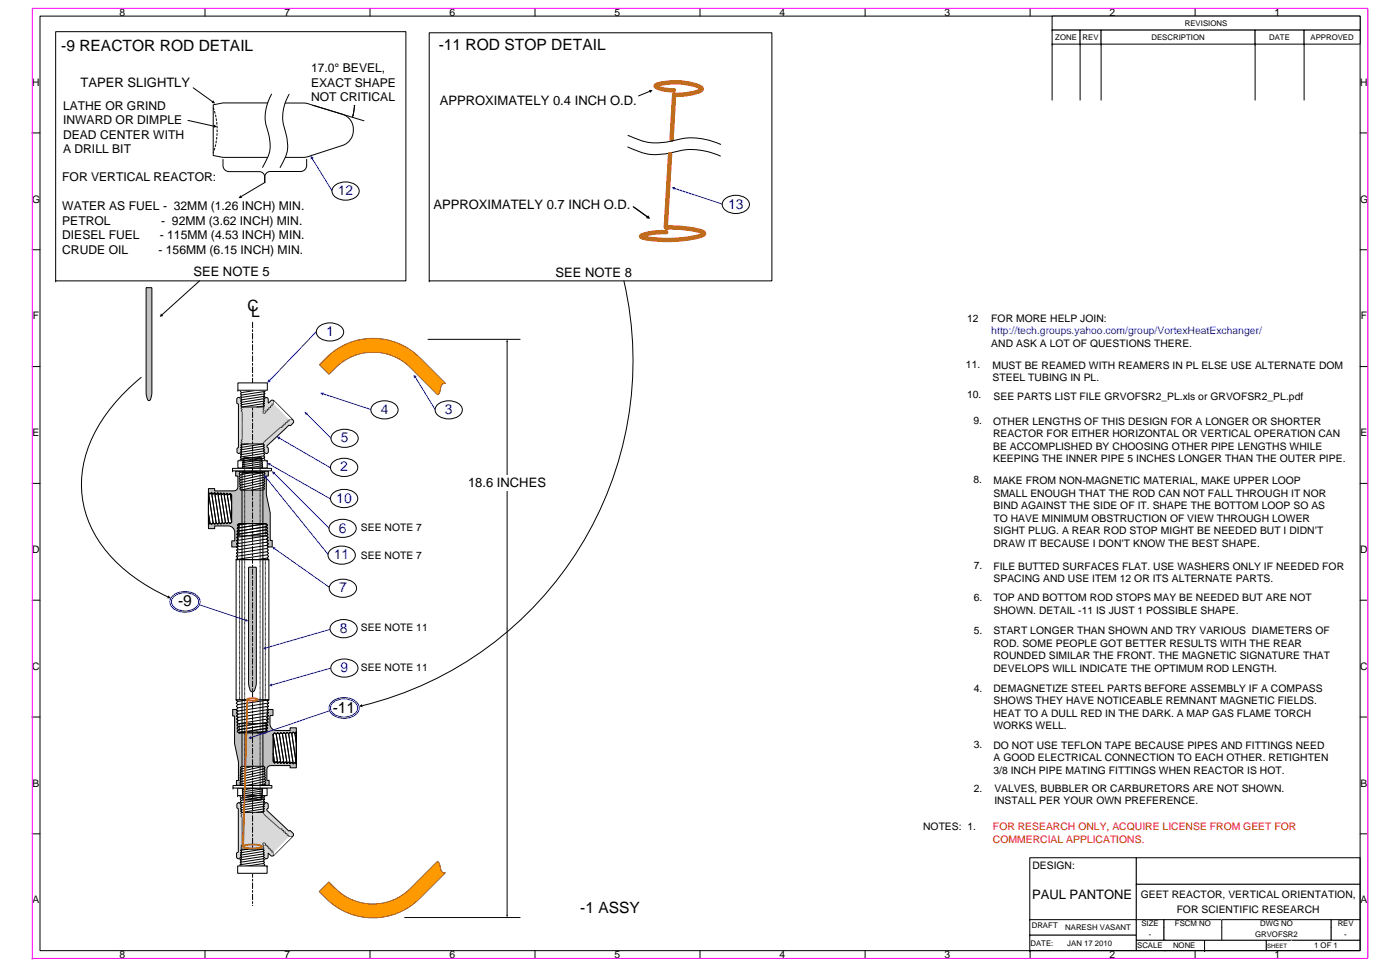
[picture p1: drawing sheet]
<svg xmlns="http://www.w3.org/2000/svg" width="267mm" height="184mm" viewBox="0 0 267 184" stroke-linecap="round" stroke-linejoin="round" font-family="sans-serif">
<path d="M45.3 152.9h5.6l.2 .3v.6l-.2 .3v.2l4 3.9h.4l.5 .5 .1 .3-3.8 3.9-.4 .1-.6-.5v.7l-.2 .3h-5.7l-.1-.3v-.7l.3-.3v-8.1l-.3-.3v-.6z" fill-rule="evenodd" fill="#d9d9d9"/>
<path d="M45.3 152.9h5.6l.2 .3v.6l-.2 .3v.2l4 3.9h.4l.5 .5 .1 .3-3.8 3.9-.4 .1-.6-.5v.7l-.2 .3h-5.7l-.1-.3v-.7l.3-.3v-8.1l-.3-.3v-.6zM45.5 152.9h5.1l-.5 .4 .3 .3-.3 .2 .2 .2-.2 .2 .2 .3-.2 .2 .1 .3 3.1 2.8h.4v.4l.3-.1v.4l.4-.1v.3h.3v.4l.3-.1v.4l.7-.1-3.6 3.6v-.6h-.3v-.4h-.3v-.3h-.3v-.3h-.3v-.3l-.3-.1-.1-.3h-.3l-.1 .2 .2 .2-.2 .3 .2 .2-.2 .2 .2 .2-.2 .3 .2 .2-.2 .2 .3 .2-.3 .3 .5 .4h-5.1l.5-.4-.2-.3 .2-.2-.2-.2 .3-.2-.3-.3 .3-.2-.2-.2 .2-.2-.2-.3 .2-.2v-5.2l-.2-.2 .2-.3-.2-.2 .2-.2-.3-.2 .3-.3-.3-.2 .2-.2-.2-.2 .2-.3z" fill="none" stroke="#000" stroke-width=".19"/>
<g fill="#fff">
<path d="M45.6 152.9h5l-.5 .4h-4.1z" fill-rule="evenodd"/>
<path d="M45.6 163.5l.5-.4h4l.5 .4z" fill-rule="evenodd"/>
<path d="M55 159.4h.6l-3.5 3.5 .1-.6z" fill-rule="evenodd"/>
<path d="M45.7 151.3h4.7v.4l-.2 .3 .2 .2-.2 .2 .2 .3-.2 .2 .2 .2-.3 .2 .3 .3-.3 .2 .2 .2-.2 .2 .2 .3-.2 .2h-4l-.3-.2 .3-.3-.3-.2 .3-.2-.3-.2 .2-.3-.2-.2 .2-.2-.2-.2 .2-.3-.2-.2 .2-.2-.3-.3 .3-.4z" fill-rule="evenodd"/>
</g>
<path d="M45.7 151.3h4.7v.4l-.2 .3 .2 .2-.2 .2 .2 .3-.2 .2 .2 .2-.3 .2 .3 .3-.3 .2 .2 .2-.2 .2 .2 .3-.2 .2h-4l-.3-.2 .3-.3-.3-.2 .3-.2-.3-.2 .2-.3-.2-.2 .2-.2-.2-.2 .2-.3-.2-.2 .2-.2-.3-.3 .3-.4zM47.3 151.3l-1.3 .2M50.3 154.5l-1.4 .2M50.3 154l-4.2 .7M50.4 153.6l-4.3 .6M50.4 153.1l-4.3 .7M50.4 152.7l-4.4 .6M50.4 151.7l-4.4 .7M50.4 152.2l-4.4 .7M50.4 151.3l-4.4 .7" fill="none" stroke="#000" stroke-width=".19"/>
<path d="M45.3 150.1h5.6v1.4h-5.6z" fill="#fff"/>
<path d="M45.3 150.1h5.6v1.4h-5.6zM45.3 151.5h.1" fill="none" stroke="#000" stroke-width=".19"/>
<path d="M60.8 169.8l1.9-1.8a10.6 10.6 0 0 0 10.1 4 10 10 0 0 0 5.4-2.8l5.1-5.1a2.6 2.6 0 0 1 .7 1.6 .62 .62 0 0 0 .8 .5l-4.9 4.9a12.6 12.6 0 0 1-17.8 0z" fill-rule="evenodd" fill="#f90"/>
<path d="M60.8 169.8l1.9-1.8a10.6 10.6 0 0 0 10.1 4 10 10 0 0 0 5.4-2.8l5.1-5.1a2.6 2.6 0 0 1 .7 1.6 .62 .62 0 0 0 .8 .5l-4.9 4.9a12.6 12.6 0 0 1-17.8 0z" fill="none" stroke="#930" stroke-width=".19"/>
<path d="M45.3 75.7h5.6l.2 .4v.6l.7-.5 .3 .1 3.8 3.7v.4l-.5 .6h-.4l-4.1 3.9v.2l.2 .3v.6l-.1 .3-5.5 .1-.3-.2-.1-.8 .3-.2v-8.2l-.3-.3v-.6z" fill-rule="evenodd" fill="#d9d9d9"/>
<path d="M45.3 75.7h5.6l.2 .4v.6l.7-.5 .3 .1 3.8 3.7v.4l-.5 .6h-.4l-4.1 3.9v.2l.2 .3v.6l-.1 .3-5.5 .1-.3-.2-.1-.8 .3-.2v-8.2l-.3-.3v-.6zM45.6 75.7h5.1l-.5 .4 .2 .3-.2 .2 .2 .2-.3 .3 .3 .2-.3 .2 .2 .2-.2 .3 .2 .2-.2 .2 .1 .3 .4-.1v-.3h.3v-.3l.3-.1v-.3h.3v-.3h.3v-.3l.4-.1-.1-.6 3.6 3.6h-.6v.3h-.4v.3h-.3v.3h-.3v.3h-.4v.3h-.3l-3.1 2.8-.2 .4 .3 .2-.3 .2 .3 .2-.2 .2 .2 .3-.2 .2 .5 .5h-5.2l.6-.5-.3-.2 .3-.3-.3-.2 .3-.2-.2-.2 .2-.3-.2-.2 .2-.2-.2-.3 .2-.1v-5.3l-.2-.2 .2-.2-.2-.3 .2-.2-.2-.2 .2-.2-.3-.2 .3-.3-.3-.2 .3-.2z" fill="none" stroke="#000" stroke-width=".19"/>
<g fill="#fff">
<path d="M45.6 86.4l.5-.5h4l.5 .5z" fill-rule="evenodd"/>
<path d="M45.6 75.7h5l-.5 .4-4 .1z" fill-rule="evenodd"/>
<path d="M52.1 76.3l3.5 3.6h-.6l-2.8-2.9z" fill-rule="evenodd"/>
<path d="M45.9 84.8l.2-.3h4l.3 .3-.3 .2 .3 .2-.3 .2 .3 .3-.2 .2 .2 .2-.2 .3 .2 .2-.2 .2 .2 .2-.2 .3 .3 .2-.3 .5 .3-.1h-4.8l.1-.4 .2-.2-.2-.3 .2-.2-.2-.2 .2-.2-.2-.3 .3-.2-.3-.2 .3-.3-.2-.2 .2-.2z" fill-rule="evenodd"/>
</g>
<path d="M45.9 84.8l.2-.3h4l.3 .3-.3 .2 .3 .2-.3 .2 .3 .3-.2 .2 .2 .2-.2 .3 .2 .2-.2 .2 .2 .2-.2 .3 .3 .2-.3 .5 .3-.1h-4.8l.1-.4 .2-.2-.2-.3 .2-.2-.2-.2 .2-.2-.2-.3 .3-.2-.3-.2 .3-.3-.2-.2 .2-.2zM47.3 84.5l-1.4 .3M50.1 84.5l-4.2 .7M50.1 85l-4.3 .7M50.1 85.4l-4.3 .7M50.2 85.9l-4.4 .7M50.2 86.4l-4.4 .6M50.2 86.8l-4.4 .7M50.2 87.3l-4.5 .6M50.2 87.7l-1.3 .2" fill="none" stroke="#000" stroke-width=".19"/>
<path d="M45.3 87.7h5.6v1.4h-5.6z" fill="#fff"/>
<path d="M45.3 87.7h5.6v1.4h-5.6zM50.9 87.7h.1" fill="none" stroke="#000" stroke-width=".19"/>
<path d="M62.2 68.1a12.6 12.6 0 0 1 17.8 0l4.9 4.9h-.4l-.3 .2-.3 .9a1.06 1.06 0 0 1-.5 1.1l-5.2-5.2a10.1 10.1 0 0 0-14.3 0l-1.2 1.3-1.8-1.9z" fill-rule="evenodd" fill="#f90"/>
<path d="M62.2 68.1a12.6 12.6 0 0 1 17.8 0l4.9 4.9h-.4l-.3 .2-.3 .9a1.06 1.06 0 0 1-.5 1.1l-5.2-5.2a10.1 10.1 0 0 0-14.3 0l-1.2 1.3-1.8-1.9z" fill="none" stroke="#930" stroke-width=".19"/>
<path d="M58.4 78.8l4.7 4.7" fill="none" stroke="#00f" stroke-width=".19"/>
<path d="M58 78.4l.7 .3-.4 .4z" fill="#00f"/>
<path d="M196.2 163.3h20.3v11.8h-20.3z" fill="#fff"/>
<path d="M196.2 163.3h20.3v11.8h-20.3zM196.2 175.1h.1" fill="none" stroke="#000" stroke-width=".19"/>
<path d="M196.2 175.1h20.3v3h-20.3z" fill="#fff"/>
<path d="M196.2 175.1h20.3v3h-20.3zM196.2 178.1h.1" fill="none" stroke="#000" stroke-width=".19"/>
<path d="M196.2 178.1h20.3v2.9h-20.3z" fill="#fff"/>
<path d="M196.2 178.1h20.3v2.9h-20.3zM196.2 181h.1" fill="none" stroke="#000" stroke-width=".19"/>
<path d="M216.5 163.3h42.6v5.1h-42.6z" fill="#fff"/>
<path d="M216.5 163.3h42.6v5.1h-42.6zM216.5 168.4h.1" fill="none" stroke="#000" stroke-width=".19"/>
<path d="M216.5 168.4h42.6v6.7h-42.6z" fill="#fff"/>
<path d="M216.5 168.4h42.6v6.7h-42.6zM216.5 175.1h.1" fill="none" stroke="#000" stroke-width=".19"/>
<path d="M216.5 175.1h5.2v1.6h-5.2z" fill="#fff"/>
<path d="M216.5 176.7v-1.6h5.2v1.6" fill="none" stroke="#000" stroke-width=".19"/>
<path d="M221.7 175.1h11v1.6h-11z" fill="#fff"/>
<path d="M221.7 176.7v-1.6h11v1.6" fill="none" stroke="#000" stroke-width=".19"/>
<path d="M232.7 175.1h20.9v1.6h-20.9z" fill="#fff"/>
<path d="M232.7 176.7v-1.6h20.9v1.6" fill="none" stroke="#000" stroke-width=".19"/>
<path d="M253.6 175.1h5.5v1.6h-5.5z" fill="#fff"/>
<path d="M253.6 176.7v-1.6h5.5v1.6" fill="none" stroke="#000" stroke-width=".19"/>
<path d="M216.5 176.7h5.2v2.4h-5.2z" fill="#fff"/>
<path d="M216.5 176.7v2.4h5.2v-2.4" fill="none" stroke="#000" stroke-width=".19"/>
<path d="M221.7 176.7h11v2.4h-11z" fill="#fff"/>
<path d="M221.7 176.7v2.4h11v-2.4" fill="none" stroke="#000" stroke-width=".19"/>
<path d="M232.7 176.7h20.9v2.4h-20.9z" fill="#fff"/>
<path d="M232.7 176.7v2.4h20.9v-2.4" fill="none" stroke="#000" stroke-width=".19"/>
<path d="M253.6 176.7h5.5v2.4h-5.5z" fill="#fff"/>
<path d="M253.6 176.7v2.4h5.5v-2.4" fill="none" stroke="#000" stroke-width=".19"/>
<path d="M216.5 179.1h5.6v1.9h-5.6z" fill="#fff"/>
<path d="M222.1 179.1h-5.6v1.9h5.6" fill="none" stroke="#000" stroke-width=".19"/>
<path d="M221.7 179.1h7.8v1.9h-7.8z" fill="#fff"/>
<path d="M221.7 179.1h7.8v1.9h-7.8" fill="none" stroke="#000" stroke-width=".19"/>
<path d="M229.5 179.1h11.7v1.9h-11.7z" fill="#fff"/>
<path d="M229.5 179.1h11.7v1.9h-11.7zM229.5 181h.1" fill="none" stroke="#000" stroke-width=".19"/>
<path d="M241.2 179.1h4.9v1.9h-4.9z" fill="#fff"/>
<path d="M246.1 179.1h-4.9v1.9h4.9" fill="none" stroke="#000" stroke-width=".19"/>
<path d="M246.1 179.1h13v1.9h-13z" fill="#fff"/>
<path d="M10.6 6h66.7v47.5h-66.7zM51.7 17.9a8.4 8.4 0 0 0-.5 7.6 6.7 6.7 0 0 1-.9 5.8l-.3 .6M55.1 17.9a8.5 8.5 0 0 0-.6 7.6 6.6 6.6 0 0 1-.8 5.8l-.3 .6M10.6 53.5h.1M38 53.5l-7.2 6.5M246.1 179.1h13v1.9h-13" fill="none" stroke="#000" stroke-width=".19"/>
<path d="M30.7 59.7l.4 .5-.7 .1z" fill="#000"/>
<path d="M59.5 20l9.8 3zM59.6 19.7h10.2z" fill-rule="evenodd" fill="#fff"/>
<path d="M59.6 19.7h10.2zM67.5 19.7l-.2 2.2M59.5 20l9.8 3zM67.5 20.1l-.4 2.3" fill="none" stroke="#000" stroke-width=".19"/>
<path d="M67.5 19.7l.2 .5h-.3zM67.1 21.8l.3 .1-.3 .5z" fill="#000"/>
<path d="M59.2 11.7h16.2v8.3h-16.2z" fill="#fff"/>
<path d="M36.8 16.7l3.8 2.7M51 19.6h-8.5l-1.9 .4v9.6l1.9 .4h8.4M54.3 19.6l4.1 .1 6.8 2.1a3.2 3.2 0 0 1 2.1 2.9 3.2 3.2 0 0 1-2 3l-6.9 2.2-4 .1M35.8 22.9l5 1.1" fill="none" stroke="#000" stroke-width=".19"/>
<path d="M40.6 20.5a12.7 12.7 0 0 1 0 8.6" fill="none" stroke="#000" stroke-width=".19" stroke-dasharray=".5 .2" stroke-linecap="butt"/>
<path d="M40.7 19.1l.3 .6-.7-.1zM40.8 23.7l.5 .5-.6 .1z" fill="#000"/>
<path d="M27.9 54.8h1v.1v19.8l-.3 1.4a.31 .31 0 0 1-.3 .2 .31 .31 0 0 1-.2-.3l-.3-1.3z" fill-rule="evenodd" fill="#c0c0c0"/>
<path d="M27.9 54.8h1v.1v19.8l-.3 1.4a.31 .31 0 0 1-.3 .2 .31 .31 0 0 1-.2-.3l-.3-1.3zM26.9 71.9a30.7 30.7 0 0 0-10.6 15 19.8 19.8 0 0 0 5.7 20 34.2 34.2 0 0 0 10.1 6.8" fill="none" stroke="#000" stroke-width=".19"/>
<path d="M32.1 113.4l.5 .5h-.7z" fill="#000"/>
<path d="M47.4 108h1.4v.2v22.3a1.13 1.13 0 0 1-.7 1.2h-.2a1.65 1.65 0 0 1-.5-1.4z" fill-rule="evenodd" fill="#c0c0c0"/>
<path d="M47.4 108h1.4v.2v22.3a1.13 1.13 0 0 1-.7 1.2h-.2a1.65 1.65 0 0 1-.5-1.4zM46.1 149.5h4l-.2 .1 .2 .2-.2 .2 .2 .2-.3 .2 .2 .2-.2 .2 .2 .2-.2 .2 .2 .2-.2 .2 .2 .2-.2 .2 .2 .1-.2 .2h-3.4l-.2-.2 .2-.2-.2-.1 .2-.2-.2-.2 .2-.2-.2-.2 .1-.2-.2-.2 .2-.2-.2-.2 .2-.2-.2-.2 .2-.2zM47.5 149.5l-1.2 .1M50 152.1l-1.2 .2M50 151.8l-3.6 .5M50 151.4l-3.6 .5M50 150.6l-3.6 .6M50 151l-3.6 .6M50 150.2l-3.7 .6M50.1 149.9l-3.8 .5M50.1 149.5l-3.8 .5" fill="none" stroke="#000" stroke-width=".19"/>
<path d="M45.6 91.8h4.9v47.5h-4.9z" fill="none" stroke="#000" stroke-width=".19" stroke-dasharray=".2 .1" stroke-linecap="butt"/>
<path d="M39.7 93h1.2v.5h3.7a.75 .75 0 0 0 .7-.8v-2h-.4v-1h6.2v1h-.4v3.5l.8 3.5v5.2h.4v1.3h-7.7v-1.2h.5v-1.6a1.23 1.23 0 0 0-1.2-1.2h-2.6v.5h-1.2v-.8l.3-.3 .3 .3 .3-.3 .3 .2 .3-.3 .3 .3 .3-.3 .3 .3 .3-.3 .3 .3 .2-.3 .3 .2 .3-.3 .3 .3 .3-.3v-1.5v-3.6l-.2-.3-.4 .2-.2-.3-.4 .3-.2-.3-.3 .3-.3-.3-.3 .3-.3-.3-.3 .2-.3-.3-.3 .3-.3-.3-.3 .3-.3-.3v6.1zM45.2 100l.3 .3-.3 .3 .3 .3-.3 .3 .2 .3-.3 .2 .3 .4-.3 .2 .3 .4-.3 .2 .3 .4-.3 .2 .2 .3-.3 .3h6.1l-.3-.2 .3-.4-.3-.2 .3-.3-.3-.3 .3-.3-.3-.3 .2-.3-.3-.3 .3-.3-.3-.3 .3-.3-.3-.3 .3-.3-.3-.3h-5.2z" fill-rule="evenodd" fill="#c0c0c0"/>
<g fill="none" stroke="#000" stroke-width=".19">
<path d="M39.7 93.8l.9 5.8-.3 .3-.3-.3-.3-1.8zM39.7 93.8l.3 .3 .3-.3 .9 5.7-.3 .3-.3-.2zM39.7 93h1.2v.5h3.7a.75 .75 0 0 0 .7-.8v-2h-.4v-1h6.2v1h-.4v3.5l.8 3.5v5.2h.4v1.3h-7.7v-1.2h.5v-1.6a1.23 1.23 0 0 0-1.2-1.2h-2.6v.5h-1.2v-.8l.3-.3 .3 .3 .3-.3 .3 .2 .3-.3 .3 .3 .3-.3 .3 .3 .3-.3 .3 .3 .2-.3 .3 .2 .3-.3 .3 .3 .3-.3v-1.5v-3.6l-.2-.3-.4 .2-.2-.3-.4 .3-.2-.3-.3 .3-.3-.3-.3 .3-.3-.3-.3 .2-.3-.3-.3 .3-.3-.3-.3 .3-.3-.3v6.1zM39.7 97.8l.3 1.8-.3 .3zM40.3 93.8l.3 .3 .3-.3 .9 5.7-.3 .3-.3-.3zM40.9 93.8l.3 .3 .3-.2 .9 5.6-.3 .3-.3-.3zM41.5 93.9l.3 .3 .3-.3 .8 5.6-.2 .3-.3-.3zM42.1 93.9l.3 .3 .3-.3 .8 5.5-.2 .3-.4-.2zM42.7 93.9l.2 .3 .3-.3 .9 5.5-.2 .3-.4-.3zM43.9 94l.2 .3v1.5zM44.1 95.8v3.6l-.9-5.5 .3 .3 .4-.2 .2 1.8M45.2 100l1.9-.3h3.6l-5.5 .9 .3-.3z"/>
<path d="M45.2 100l.3-.3h5.2l.3 .3-.3 .3 .3 .3-.3 .3 .3 .3-.3 .3 .3 .3-.2 .3 .3 .3-.3 .3 .3 .3-.3 .3 .3 .2-.3 .4 .3 .2h-6.1l.3-.3-.2-.3 .3-.2-.3-.4 .3-.2-.3-.4 .3-.2-.3-.4 .3-.2-.2-.3 .3-.3-.3-.3 .3-.3zM45.5 99.7h1.5l-1.8 .3zM45 104.1l5.8-.8 .3 .2-.3 .3-1.7 .3zM45.1 103.5l5.7-.8 .3 .2-.3 .4-5.8 .8 .3-.2zM45.1 103l5.7-.9 .3 .2-.3 .4-5.7 .8 .3-.2zM45.1 102.4l5.6-.9 .3 .2-.2 .4-5.7 .9 .3-.3zM45.1 101.8l5.6-.9 .3 .3-.3 .3-5.6 .9 .3-.3zM45.2 101.2l5.5-.9 .3 .3-.3 .3-5.6 .9 .3-.3zM45.2 100.6l5.5-.9 .3 .3-.3 .3-5.5 .9 .3-.3zM49.1 104.1l1.7-.3 .3 .3z"/>
</g>
<path d="M45.5 89.7h5l-.2 .2 .2 .3-.2 .2 .2 .3-.3 .2 .3 .3-.3 .2 .2 .3-.2 .2 .2 .2-.2 .3 .2 .2-.2 .3 .2 .2-.3 .2h-4.2l-.2-.2 .2-.2-.3-.3 .3-.2-.3-.3 .2-.2-.2-.2 .2-.3-.2-.2 .2-.3-.2-.2 .2-.3-.2-.2 .2-.2z" fill-rule="evenodd" fill="#fff"/>
<g fill="none" stroke="#000" stroke-width=".19">
<path d="M45.5 89.7h5l-.2 .2 .2 .3-.2 .2 .2 .3-.3 .2 .3 .3-.3 .2 .2 .3-.2 .2 .2 .2-.2 .3 .2 .2-.2 .3 .2 .2-.3 .2h-4.2l-.2-.2 .2-.2-.3-.3 .3-.2-.3-.3 .2-.2-.2-.2 .2-.3-.2-.2 .2-.3-.2-.2 .2-.3-.2-.2 .2-.2zM46.2 87.4l.2-.2h3.4l.2 .2-.2 .2 .2 .2-.2 .1 .2 .2-.2 .2 .2 .2-.2 .2 .3 .2-.2 .2 .2 .2-.2 .2 .2 .2-.2 .2 .2 .1h-4l.2-.1-.2-.2 .2-.2-.2-.2 .2-.2-.1-.2 .2-.2-.2-.2 .2-.2-.2-.2 .2-.2-.2-.2 .2-.1zM46.8 89.7l-1 .3M47.4 87.2l-1.2 .2M49 89.7l-3.2 .7M49.8 87.2l-3.6 .5M49.8 87.6l-3.6 .5M49.8 87.9l-3.6 .6M49.8 88.3l-3.6 .6M49.9 88.7l-3.7 .6M49.9 89.5l-3.8 .6M49.9 89.9l-1.3 .2"/>
<path d="M49.9 89.1l-3.8 .6M50.2 92.9l-2.3 .4M50.2 92.4l-4.3 .9M50.2 91.9l-4.3 1M50.2 91.4l-4.3 1M50.2 90.9l-4.4 1M50.3 90.4l-4.5 1M50.3 89.9l-4.5 1"/>
</g>
<path d="M44.3 135.1h7.7v1.2h-.6v1.6a1.23 1.23 0 0 0 1.3 1.2h2.6v-.5h1.2v.8l-.3 .3-.3-.3-.3 .3-.3-.3-.3 .3-.3-.3-.3 .4-.3-.3-.3 .3-.3-.3-.3 .3-.3-.3-.3 .3-.3-.2-.3 .2v5.2l.3 .3 .3-.3 .3 .3 .3-.2 .3 .3 .3-.3 .3 .3 .3-.3 .3 .3 .3-.3 .3 .3 .3-.2 .3 .3 .3-.3 .3 .3v-6.1v6.8h-1.2v-.4h-3.8a.75 .75 0 0 0-.7 .8v2h.5v.9h-6.3v-.9h.4v-3.5l-.7-3.5v-5.2h-.4zM45 135.1l.3 .3-.3 .3 .4 .3-.3 .3 .3 .3-.3 .3 .3 .3-.3 .3 .3 .3-.3 .3 .3 .3-.2 .3 .3 .3-.3 .3 .3 .3h5.2l.2-.3-.2-.3 .3-.3-.3-.3 .3-.3-.3-.3 .3-.3-.2-.3 .3-.3-.3-.3 .3-.3-.3-.3 .3-.3-.3-.3 .3-.3z" fill-rule="evenodd" fill="#c0c0c0"/>
<g fill="none" stroke="#000" stroke-width=".19">
<path d="M44.3 135.1h7.7v1.2h-.6v1.6a1.23 1.23 0 0 0 1.3 1.2h2.6v-.5h1.2v.8l-.3 .3-.3-.3-.3 .3-.3-.3-.3 .3-.3-.3-.3 .4-.3-.3-.3 .3-.3-.3-.3 .3-.3-.3-.3 .3-.3-.2-.3 .2v5.2l.3 .3 .3-.3 .3 .3 .3-.2 .3 .3 .3-.3 .3 .3 .3-.3 .3 .3 .3-.3 .3 .3 .3-.2 .3 .3 .3-.3 .3 .3v-6.1v6.8h-1.2v-.4h-3.8a.75 .75 0 0 0-.7 .8v2h.5v.9h-6.3v-.9h.4v-3.5l-.7-3.5v-5.2h-.4zM45 135.1h2.1l-1.8 .3zM45 135.1h6.1l-.3 .3 .3 .3-.3 .3 .3 .3-.3 .3 .3 .3-.3 .3 .2 .3-.3 .3 .3 .3-.3 .3 .3 .3-.3 .3 .2 .3-.2 .3h-5.2l-.3-.3 .3-.3-.3-.3 .2-.3-.3-.3 .3-.3-.3-.3 .3-.3-.3-.3 .3-.3-.3-.3 .3-.3-.4-.3 .3-.3zM45.3 135.4l1.8-.3h4l-5.7 .9-.4-.3zM45.4 136l5.7-.9-.3 .3 .3 .3-5.7 .9-.3-.3zM45.4 136.6l5.7-.9-.3 .3 .3 .3-5.7 .9-.3-.3zM45.4 137.2l5.7-.9-.3 .3 .3 .3-5.7 .9-.3-.3zM45.4 137.8l5.7-.9-.3 .3 .2 .3-5.6 .9-.3-.3zM45.4 138.4l5.6-.9-.3 .3 .3 .3-5.5 .9-.3-.3zM45.5 139l5.5-.9-.3 .3 .3 .3-5.5 .9-.3-.3zM45.5 139.6l5.5-.9-.3 .3 .2 .3-1.8 .3zM50.9 139.3l-1.8 .3h1.6l.2-.3"/>
<path d="M52 139.8l.9 5.5-.3-.3-.3 .3-.3-1.8zM52.3 139.6l.3 .2 .9 5.6-.3-.3-.3 .2-.9-5.5zM52.9 139.5l.3 .3 .9 5.6-.3-.3-.3 .3-.9-5.6zM53.5 139.5l.3 .3 .9 5.6-.3-.3-.3 .3-.9-5.6zM54.1 139.5l.3 .3 .9 5.6-.3-.3-.3 .3-.9-5.6zM54.7 139.4l.3 .3 .9 5.8-.3-.3-.3 .2-.9-5.6zM55.3 139.4l.3 .3 .9 5.8-.3-.3-.3 .3-.9-5.8zM55.9 139.4l.3 .3 .3 1.8v4l-.9-5.8zM56.5 139.4v2.1l-.3-1.8zM52 143.5l.3 1.8-.3-.3z"/>
</g>
<path d="M45.8 146.2l.2-.3h4.2l.3 .3-.2 .2 .2 .2-.2 .3 .2 .2-.2 .3 .3 .2-.3 .3 .3 .2-.2 .3 .2 .2-.2 .2 .2 .3-.2 .2 .2 .2-5 .1 .3-.3-.2-.2 .2-.3-.2-.2 .2-.2-.2-.3 .2-.2-.2-.3 .3-.2-.3-.3 .3-.2-.2-.3 .2-.2z" fill-rule="evenodd" fill="#fff"/>
<path d="M45 106.6h6.2v26.7h-6.2zM45.8 146.2l.2-.3h4.2l.3 .3-.2 .2 .2 .2-.2 .3 .2 .2-.2 .3 .3 .2-.3 .3 .3 .2-.2 .3 .2 .2-.2 .2 .2 .3-.2 .2 .2 .2-5 .1 .3-.3-.2-.2 .2-.3-.2-.2 .2-.2-.2-.3 .2-.2-.2-.3 .3-.2-.3-.3 .3-.2-.2-.3 .2-.2zM48.3 145.9l-2.3 .5M50.2 145.9l-4.2 1M50.3 146.4l-4.3 1M50.3 146.9l-4.4 1M50.3 147.4l-4.4 1M50.3 147.9l-4.4 .9M50.4 148.4l-4.5 .9M50.4 148.8l-3.2 .7M50.4 149.3l-1 .2" fill="none" stroke="#000" stroke-width=".19"/>
<path d="M45.2 102.3l.3-.2 5.2-.1 .3 .3-.2 .4 .3 .2-.3 .4 .3 .2-.3 .4 .3 .2-.3 .4 .3 .3-.3 .3 .4 .2-.3 .4 .3 .2-.3 .4 .3 .3h-6.2l.3-.3-.3-.3 .3-.3-.3-.4 .3-.2-.2-.3 .3-.3-.3-.4 .3-.2-.3-.4 .3-.2-.3-.4 .3-.2z" fill-rule="evenodd" fill="#fff"/>
<path d="M45.2 102.3l.3-.2 5.2-.1 .3 .3-.2 .4 .3 .2-.3 .4 .3 .2-.3 .4 .3 .2-.3 .4 .3 .3-.3 .3 .4 .2-.3 .4 .3 .2-.3 .4 .3 .3h-6.2l.3-.3-.3-.3 .3-.3-.3-.4 .3-.2-.2-.3 .3-.3-.3-.4 .3-.2-.3-.4 .3-.2-.3-.4 .3-.2zM47 102l-1.8 .3M50.7 102l-5.6 .9M50.8 102.7l-5.7 .8M50.8 103.3l-5.7 .8M50.8 103.9l-5.7 .9M50.8 104.5l-5.8 .8M50.8 105.1l-5.8 .9M50.9 105.7l-5.9 .9M50.9 106.3l-1.8 .3" fill="none" stroke="#000" stroke-width=".19"/>
<path d="M45 133.3h6.2l-.3 .3 .3 .3-.3 .3 .3 .3-.3 .3 .2 .3-.3 .3 .3 .3-.3 .3 .3 .3-.3 .3 .3 .3-.3 .3 .3 .3-.4 .3h-5.3l-.3-.3 .3-.3-.3-.3 .3-.3-.3-.3 .3-.3-.3-.3 .3-.3-.4-.3 .3-.3-.3-.3 .3-.3-.3-.3 .3-.3z" fill-rule="evenodd" fill="#fff"/>
<path d="M46.1 90h4v59.6h-4zM45 133.3h6.2l-.3 .3 .3 .3-.3 .3 .3 .3-.3 .3 .2 .3-.3 .3 .3 .3-.3 .3 .3 .3-.3 .3 .3 .3-.3 .3 .3 .3-.4 .3h-5.3l-.3-.3 .3-.3-.3-.3 .3-.3-.3-.3 .3-.3-.3-.3 .3-.3-.4-.3 .3-.3-.3-.3 .3-.3-.3-.3 .3-.3zM47.1 133.3l-1.8 .3M51 137.5l-1.8 .3M51.1 136.9l-5.7 .9M51.1 136.3l-5.7 .9M51.1 135.7l-5.7 .9M51.1 135.1l-5.7 .9M51.2 134.5l-5.8 .9M51.2 133.9l-5.9 .9M51.2 133.3l-5.9 .9" fill="none" stroke="#000" stroke-width=".19"/>
<path d="M44.3 89.2h7.4v.5h-7.4z" fill="#fff"/>
<path d="M44.3 89.2h7.4v.5h-7.4zM44.3 89.7h.1" fill="none" stroke="#000" stroke-width=".19"/>
<path d="M44.4 149.6h7.4v.5h-7.4z" fill="#fff"/>
<path d="M44.4 149.6h7.4v.5h-7.4zM44.4 150.1h.1" fill="none" stroke="#000" stroke-width=".19"/>
<path d="M62.9 119.8l-12.3 3.6" fill="none" stroke="#00f" stroke-width=".19"/>
<path d="M50.1 123.5l.5-.4 .2 .6z" fill="#00f"/>
<path d="M62.9 127.3l-11.2 3.2" fill="none" stroke="#00f" stroke-width=".19"/>
<path d="M51.2 130.6l.5-.5 .2 .6z" fill="#00f"/>
<path d="M52.2 90.1l10.5 10.5" fill="none" stroke="#00f" stroke-width=".19"/>
<path d="M51.8 89.7l.7 .2-.5 .5z" fill="#00f"/>
<path d="M51.4 88.4l11.5 6.6" fill="none" stroke="#00f" stroke-width=".19"/>
<path d="M50.9 88.2h.7l-.3 .5z" fill="#00f"/>
<path d="M52.3 104.5l10.4 7.3" fill="none" stroke="#00f" stroke-width=".19"/>
<path d="M51.9 104.2l.6 .1-.3 .5z" fill="#00f"/>
<path d="M53.2 83.4l9.7 5.7" fill="none" stroke="#00f" stroke-width=".19"/>
<path d="M52.7 83.1l.7 .1-.3 .5z" fill="#00f"/>
<path d="M63.4 126.4a3.2 3.2 0 0 1 4.7 .4 1.77 1.77 0 0 1-1.8 2.1 2.89 2.89 0 0 1-3.2-1.2l-.1-.5z" fill-rule="evenodd" fill="#fff"/>
<path d="M63.4 126.4a3.2 3.2 0 0 1 4.7 .4 1.77 1.77 0 0 1-1.8 2.1 2.89 2.89 0 0 1-3.2-1.2l-.1-.5z" fill="none" stroke="#000" stroke-width=".19"/>
<path d="M63.2 118.8a3.2 3.2 0 0 1 4.8 .5 1.79 1.79 0 0 1-1.9 2.1 2.89 2.89 0 0 1-3.1-1.2l-.1-.5z" fill-rule="evenodd" fill="#fff"/>
<path d="M63.2 118.8a3.2 3.2 0 0 1 4.8 .5 1.79 1.79 0 0 1-1.9 2.1 2.89 2.89 0 0 1-3.1-1.2l-.1-.5z" fill="none" stroke="#000" stroke-width=".19"/>
<path d="M63.1 111.1a3.3 3.3 0 0 1 4.7 .5 1.78 1.78 0 0 1-1.8 2.1 2.91 2.91 0 0 1-3.2-1.2l-.1-.5z" fill-rule="evenodd" fill="#fff"/>
<path d="M63.1 111.1a3.3 3.3 0 0 1 4.7 .5 1.78 1.78 0 0 1-1.8 2.1 2.91 2.91 0 0 1-3.2-1.2l-.1-.5z" fill="none" stroke="#000" stroke-width=".19"/>
<path d="M63 99.8a3.2 3.2 0 0 1 4.8 .4 1.77 1.77 0 0 1-1.8 2.1 2.93 2.93 0 0 1-3.2-1.2l-.1-.5z" fill-rule="evenodd" fill="#fff"/>
<path d="M63 99.8a3.2 3.2 0 0 1 4.8 .4 1.77 1.77 0 0 1-1.8 2.1 2.93 2.93 0 0 1-3.2-1.2l-.1-.5z" fill="none" stroke="#000" stroke-width=".19"/>
<path d="M63.3 94.1a3.2 3.2 0 0 1 4.8 .4 1.79 1.79 0 0 1-1.9 2.1 2.92 2.92 0 0 1-3.2-1.2l-.1-.5z" fill-rule="evenodd" fill="#fff"/>
<path d="M63.3 94.1a3.2 3.2 0 0 1 4.8 .4 1.79 1.79 0 0 1-1.9 2.1 2.92 2.92 0 0 1-3.2-1.2l-.1-.5z" fill="none" stroke="#000" stroke-width=".19"/>
<path d="M63.3 88.1a3.2 3.2 0 0 1 4.8 .4 1.79 1.79 0 0 1-1.9 2.2 2.92 2.92 0 0 1-3.2-1.2l-.1-.5z" fill-rule="evenodd" fill="#fff"/>
<path d="M63.3 88.1a3.2 3.2 0 0 1 4.8 .4 1.79 1.79 0 0 1-1.9 2.2 2.92 2.92 0 0 1-3.2-1.2l-.1-.5z" fill="none" stroke="#000" stroke-width=".19"/>
<path d="M63.4 82.6a3.2 3.2 0 0 1 4.7 .4 1.77 1.77 0 0 1-1.8 2.1 2.91 2.91 0 0 1-3.2-1.2v-.4z" fill-rule="evenodd" fill="#fff"/>
<path d="M63.4 82.6a3.2 3.2 0 0 1 4.7 .4 1.77 1.77 0 0 1-1.8 2.1 2.91 2.91 0 0 1-3.2-1.2v-.4z" fill="none" stroke="#000" stroke-width=".19"/>
<path d="M50.6 90.8l12.1 15" fill="none" stroke="#00f" stroke-width=".19"/>
<path d="M50.3 90.4l.6 .3-.5 .4z" fill="#00f"/>
<g fill="none" stroke="#000" stroke-width=".19">
<path d="M7.6 3.1h251.5v177.9h-251.5zM39.1 1.6v1.5M70.5 1.6v1.5M101.9 1.6v1.5M133.3 1.6v1.5M164.8 1.6v1.5M196.2 1.6v1.5M227.7 1.6v1.5M6.1 25.3h1.5M259.1 25.3h1.5M6.1 47.6h1.5M259.1 47.6h1.5"/>
<path d="M6.1 69.8h1.5M259.1 69.8h1.5M6.1 92.1h1.5M259.1 92.1h1.5M6.1 114.3h1.5M259.1 114.3h1.5M6.1 136.5h1.5M259.1 136.5h1.5M6.1 158.8h1.5M259.1 158.8h1.5M39.1 181v1.5M70.5 181v1.5"/>
<path d="M101.9 181v1.5M133.4 181v1.5M164.8 181v1.5M196.2 181v1.5M227.7 181v1.5"/>
</g>
<path d="M200.4 3.1h58.7v2.6h-58.7z" fill="#fff"/>
<path d="M200.4 3.1h58.7v2.6h-58.7zM200.4 5.7h.1" fill="none" stroke="#000" stroke-width=".19"/>
<path d="M200.4 5.7h5.4v2.7h-5.4z" fill="#fff"/>
<path d="M200.4 5.7h5.4v2.7h-5.4zM200.4 8.4h.1" fill="none" stroke="#000" stroke-width=".19"/>
<path d="M205.8 5.7h4v2.7h-4z" fill="#fff"/>
<path d="M205.8 5.7h4v2.7h-4zM205.8 8.4h.1" fill="none" stroke="#000" stroke-width=".19"/>
<path d="M209.8 5.7h29.3v2.7h-29.3z" fill="#fff"/>
<path d="M209.8 5.7h29.3v2.7h-29.3zM209.8 8.4h.1" fill="none" stroke="#000" stroke-width=".19"/>
<path d="M239.1 5.7h9.3v2.7h-9.3z" fill="#fff"/>
<path d="M239.1 5.7h9.3v2.7h-9.3zM239.1 8.4h.1" fill="none" stroke="#000" stroke-width=".19"/>
<path d="M248.4 5.7h10.7v2.7h-10.7z" fill="#fff"/>
<path d="M200.4 8.4v10.7M205.8 8.4v10.7M209.8 8.4v10.7M239.1 8.4v10.7M248.4 5.7h10.7v2.7h-10.7zM248.4 8.4h.1M248.4 8.4v10.7" fill="none" stroke="#000" stroke-width=".19"/>
<path d="M59.4 30.1l3.8 6.2" fill="none" stroke="#00f" stroke-width=".19"/>
<path d="M59.2 29.7l.5 .3-.5 .4z" fill="#00f"/>
<path d="M63.6 35.5a3.2 3.2 0 0 1 4.7 .4 1.79 1.79 0 0 1-1.8 2.2 2.88 2.88 0 0 1-3.2-1.3l-.1-.4z" fill-rule="evenodd" fill="#fff"/>
<path d="M81.8 6.2h65.2v47.3h-65.2zM123.8 17.4l-2.2 .9M63.6 35.5a3.2 3.2 0 0 1 4.7 .4 1.79 1.79 0 0 1-1.8 2.2 2.88 2.88 0 0 1-3.2-1.3l-.1-.4zM119.6 28a11.8 11.8 0 0 0 9.7 .8 12.8 12.8 0 0 1 7.9 .9M119.6 25.8a11.9 11.9 0 0 0 9.7 .7 12.9 12.9 0 0 1 8 1M120.6 39.4l2.7 1.9M81.8 53.5h.1M118.9 53.5a67.7 67.7 0 0 1-50 80.9" fill="none" stroke="#000" stroke-width=".19"/>
<path d="M46.6 87.2h3v65.1h-3z" fill="none" stroke="#000" stroke-width=".19" stroke-dasharray=".2 .1" stroke-linecap="butt"/>
<path d="M128.4 17.2l-2.2-.2a1.61 1.61 0 0 1-1.3-.7 11.2 11.2 0 0 1 7.4-.1 1.72 1.72 0 0 1 1.4 .7 1.32 1.32 0 0 1-1.3 .7l-2.4 .4h-1.6l-.5 8.6M127.7 29.3l-.9 14" fill="none" stroke="#c60" stroke-width=".82"/>
<path d="M123.6 17.1l.7 .1-.4 .5zM123.4 41l.4 .6-.7-.1zM68.4 134.5l.5-.4 .2 .6z" fill="#000"/>
<path d="M62.8 135.4l-15 5.1" fill="none" stroke="#00f" stroke-width=".19"/>
<path d="M47.8 140.1l.2 .6-.7-.1z" fill="#00f"/>
<path d="M63.3 133.9a3.2 3.2 0 0 1 4.7 .5 1.77 1.77 0 0 1-1.8 2.1 2.89 2.89 0 0 1-3.2-1.2l-.1-.5z" fill-rule="evenodd" fill="#fff"/>
<path d="M38 115.2l8.8 2.9M63.3 133.9a3.2 3.2 0 0 1 4.7 .5 1.77 1.77 0 0 1-1.8 2.1 2.89 2.89 0 0 1-3.2-1.2l-.1-.5zM63.3 133.6a3.6 3.6 0 0 1 4.8 .4 1.61 1.61 0 0 1-.7 2.4 3.6 3.6 0 0 1-4.4-.7 1.49 1.49 0 0 1 .3-2.1z" fill="none" stroke="#00f" stroke-width=".19"/>
<path d="M46.9 117.8l.4 .5-.6 .1z" fill="#00f"/>
<path d="M33 113.7a3.2 3.2 0 0 1 4.8 .5 1.79 1.79 0 0 1-1.9 2.1 2.91 2.91 0 0 1-3.1-1.2l-.1-.5z" fill-rule="evenodd" fill="#fff"/>
<path d="M128.4 35.9l9.2 3M33 113.4a3.7 3.7 0 0 1 4.8 .3 1.73 1.73 0 0 1-1.3 2.7 3.3 3.3 0 0 1-4.1-1.3 1.53 1.53 0 0 1 .6-1.7zM33 113.7a3.2 3.2 0 0 1 4.8 .5 1.79 1.79 0 0 1-1.9 2.1 2.91 2.91 0 0 1-3.1-1.2l-.1-.5z" fill="none" stroke="#00f" stroke-width=".19"/>
<path d="M127.9 35.7l.7-.1-.2 .6z" fill="#00f"/>
<path d="M137.9 38.1a3.2 3.2 0 0 1 4.8 .4 1.79 1.79 0 0 1-1.8 2.1 2.91 2.91 0 0 1-3.2-1.2l-.1-.5z" fill-rule="evenodd" fill="#fff"/>
<path d="M42.5 30.4v1.1a1.15 1.15 0 0 0 1.1 1.2h5.8a1.04 1.04 0 0 1 1 1v1.1M50.4 34.8l-4.5 2.7M58.4 30.3v1.2a1.16 1.16 0 0 1-1.1 1.2h-5.8a1.05 1.05 0 0 0-1.1 1v1.1M137.9 38.1a3.2 3.2 0 0 1 4.8 .4 1.79 1.79 0 0 1-1.8 2.1 2.91 2.91 0 0 1-3.2-1.2l-.1-.5z" fill="none" stroke="#000" stroke-width=".19"/>
<path d="M6.1 1.6h254.5v180.9h-254.5zM6.1 182.5h.1" fill="none" stroke="#f0f" stroke-width=".19"/>
<path d="M45.8 37.2l.3 .5h-.7z" fill="#000"/>
<path d="M48.1 61.3v111.2" fill="none" stroke="#000" stroke-width=".19" stroke-dasharray="1.2 .2 .5 .2" stroke-linecap="butt"/>
<path d="M62.8 104.8a3.2 3.2 0 0 1 4.8 .5 1.77 1.77 0 0 1-1.8 2.1 2.93 2.93 0 0 1-3.2-1.2l-.1-.5z" fill-rule="evenodd" fill="#fff"/>
<path d="M62.8 104.8a3.2 3.2 0 0 1 4.8 .5 1.77 1.77 0 0 1-1.8 2.1 2.93 2.93 0 0 1-3.2-1.2l-.1-.5z" fill="none" stroke="#000" stroke-width=".19"/>
<path d="M61.5 75l9.2 3" fill="none" stroke="#00f" stroke-width=".19"/>
<path d="M61 74.8l.7-.1-.2 .6z" fill="#00f"/>
<path d="M71 77.2a3.2 3.2 0 0 1 4.7 .4 1.78 1.78 0 0 1-1.8 2.1 2.91 2.91 0 0 1-3.2-1.2v-.5z" fill-rule="evenodd" fill="#fff"/>
<path d="M71 77.2a3.2 3.2 0 0 1 4.7 .4 1.78 1.78 0 0 1-1.8 2.1 2.91 2.91 0 0 1-3.2-1.2v-.5z" fill="none" stroke="#000" stroke-width=".19"/>
<path d="M79.1 71.8l3.8 6.2" fill="none" stroke="#00f" stroke-width=".19"/>
<path d="M78.8 71.4l.6 .3-.5 .3z" fill="#00f"/>
<path d="M83.2 77.2a3.2 3.2 0 0 1 4.8 .4 1.77 1.77 0 0 1-1.8 2.1 2.91 2.91 0 0 1-3.2-1.2l-.1-.5z" fill-rule="evenodd" fill="#fff"/>
<path d="M83.2 77.2a3.2 3.2 0 0 1 4.8 .4 1.77 1.77 0 0 1-1.8 2.1 2.91 2.91 0 0 1-3.2-1.2l-.1-.5z" fill="none" stroke="#000" stroke-width=".19"/>
<path d="M60.3 63.2l-9 9.3" fill="none" stroke="#00f" stroke-width=".19"/>
<path d="M51.1 72.3l.5 .4-.7 .2z" fill="#00f"/>
<path d="M60.6 62.4a3.2 3.2 0 0 1 4.8 .4 1.77 1.77 0 0 1-1.8 2.1 2.93 2.93 0 0 1-3.2-1.2l-.1-.5z" fill-rule="evenodd" fill="#fff"/>
<path d="M60.6 62.4a3.2 3.2 0 0 1 4.8 .4 1.77 1.77 0 0 1-1.8 2.1 2.93 2.93 0 0 1-3.2-1.2l-.1-.5z" fill="none" stroke="#000" stroke-width=".19"/>
<path d="M45.8 74.1h4.7v.4l-.3 .3 .3 .2-.3 .2 .2 .3-.2 .2 .2 .2-.2 .2 .2 .3-.2 .2 .2 .2-.3 .2 .3 .3-.3 .2h-4l-.2-.2 .2-.3-.2-.2 .2-.2-.3-.2 .3-.3-.3-.2 .3-.2-.3-.2 .2-.3-.2-.2 .2-.2-.2-.3 .2-.4z" fill-rule="evenodd" fill="#fff"/>
<path d="M45.8 74.1h4.7v.4l-.3 .3 .3 .2-.3 .2 .2 .3-.2 .2 .2 .2-.2 .2 .2 .3-.2 .2 .2 .2-.3 .2 .3 .3-.3 .2h-4l-.2-.2 .2-.3-.2-.2 .2-.2-.3-.2 .3-.3-.3-.2 .3-.2-.3-.2 .2-.3-.2-.2 .2-.2-.2-.3 .2-.4zM47.4 74.1l-1.4 .2M50.3 77.3l-1.4 .2M50.4 76.8l-4.3 .7M50.4 76.4l-4.3 .6M50.4 75.9l-4.3 .7M50.4 75.5l-4.3 .6M50.5 74.5l-4.5 .7M50.5 75l-4.4 .7M50.5 74.1l-4.5 .7" fill="none" stroke="#000" stroke-width=".19"/>
<path d="M45.3 72.9h5.6v1.4h-5.6z" fill="#fff"/>
<path d="M45.3 72.9h5.6v1.4h-5.6zM45.3 74.3h.1" fill="none" stroke="#000" stroke-width=".19"/>
<path d="M45.8 161.9l.3-.2h4l.2 .2-.2 .3 .2 .2-.2 .2 .3 .2-.3 .3 .3 .2-.3 .2 .3 .2-.2 .3 .2 .2-.2 .2 .2 .3-.2 .4h.2h-4.7v-.4l.3-.2-.2-.3 .2-.2-.2-.2 .2-.2-.2-.3 .2-.2-.2-.2 .2-.3-.2-.2 .3-.2z" fill-rule="evenodd" fill="#fff"/>
<path d="M45.8 161.9l.3-.2h4l.2 .2-.2 .3 .2 .2-.2 .2 .3 .2-.3 .3 .3 .2-.3 .2 .3 .2-.2 .3 .2 .2-.2 .2 .2 .3-.2 .4h.2h-4.7v-.4l.3-.2-.2-.3 .2-.2-.2-.2 .2-.2-.2-.3 .2-.2-.2-.2 .2-.3-.2-.2 .3-.2zM47.3 161.7l-1.4 .2M50.1 161.7l-4.3 .7M50.1 162.2l-4.3 .7M50.1 162.6l-4.3 .7M50.1 163.1l-4.3 .7M50.1 163.5l-4.3 .7M50.2 164l-4.5 .7M50.2 164.4l-4.5 .7M50.2 164.9l-1.4 .2" fill="none" stroke="#000" stroke-width=".19"/>
<path d="M45.3 164.9h5.6v1.4h-5.6z" fill="#fff"/>
<path d="M120.7 39.4l2.7 1.9M45.3 164.9h5.6v1.4h-5.6zM50.9 164.9h.1" fill="none" stroke="#000" stroke-width=".19"/>
<path d="M123.5 41l.3 .6-.6-.1z" fill="#000"/>
<path d="M126.9 43.3a17.6 17.6 0 0 1 7.2 1v.2a5.3 5.3 0 0 1-3.2 1 23.2 23.2 0 0 1-8.6-.3l-.2-.2a4.8 4.8 0 0 1 3-.8h1.8" fill="none" stroke="#c60" stroke-width=".82"/>
<path d="M47.2 133.1l.9-.1 1 .2a2.29 2.29 0 0 1-2 0z" fill-rule="evenodd" fill="#fff"/>
<path d="M47.1 133.3l-.8 27.8M47.2 133.1l.9-.1 1 .2a2.29 2.29 0 0 1-2 0zM46.4 161.1a5 5 0 0 1 3.5 .1 4.7 4.7 0 0 1-3.6 0z" fill="none" stroke="#c60" stroke-width=".34"/>
<path d="M77.1 174.7h22zM81.5 64.6h17.6z" fill-rule="evenodd" fill="#fff"/>
<path d="M81.5 64.6h17.6zM96.6 65.1v109.2M77.1 174.7h22z" fill="none" stroke="#000" stroke-width=".19"/>
<path d="M96.6 64.6l.2 .5h-.4zM96.4 174.2h.4l-.2 .5z" fill="#000"/>
<path d="M89.2 90.6h14.8v2.9h-14.8z" fill="#fff"/>
<g font-size="3">
<text x="11.7" y="9.8">-9 REACTOR ROD DETAIL</text>
<text x="83.6" y="9.6">-11 ROD STOP DETAIL</text>
<text x="47.1" y="59.3">C</text>
<text x="47.9" y="60.3">L</text>
<text x="33.9" y="115.5">-9</text>
<text x="63.4" y="135.7">-11</text>
<text x="110.5" y="173.8">-1 ASSY</text>
</g>
<g font-size="2.6" fill="#00f">
<text x="64.3" y="37.2">12</text>
<text x="138.7" y="39.7">13</text>
<text x="62.1" y="64">1</text>
<text x="72.5" y="78.8">4</text>
<text x="84.8" y="78.8">3</text>
<text x="64.8" y="89.8">2</text>
<text x="64.9" y="84.2">5</text>
<text x="64.1" y="95.7">10</text>
<text x="64.5" y="101.4">6</text>
<text x="63.6" y="106.5">11</text>
<text x="64.6" y="112.8">7</text>
<text x="64.7" y="120.5">8</text>
<text x="64.9" y="128">9</text>
</g>
<g font-size="2.5">
<text x="15.3" y="16.6">TAPER SLIGHTLY</text>
<text x="83.8" y="20.1">APPROXIMATELY 0.4 INCH O.D.</text>
<text x="82.6" y="39.8">APPROXIMATELY 0.7 INCH O.D.</text>
<text x="36.9" y="52.6">SEE NOTE 5</text>
<text x="105.8" y="52.7">SEE NOTE 8</text>
<text x="89.2" y="92.8">18.6 INCHES</text>
<text x="196.6" y="171.2">PAUL PANTONE</text>
</g>
<g font-size="2.3">
<text x="59.3" y="13.8">17.0° BEVEL,</text>
<text x="59.3" y="16.5">EXACT SHAPE</text>
<text x="12" y="20.9">LATHE OR GRIND</text>
<text x="12" y="23.7">INWARD OR DIMPLE</text>
<text x="59.3" y="19.3">NOT CRITICAL</text>
<text x="12" y="26.5">DEAD CENTER WITH</text>
<text x="12" y="29.2">A DRILL BIT</text>
<text x="11.9" y="34.5">FOR VERTICAL REACTOR:</text>
<text x="11.9" y="40">WATER AS FUEL - 32MM (1.26 INCH) MIN.</text>
<text x="11.9" y="42.8">PETROL</text>
<text x="11.9" y="45.6">DIESEL FUEL</text>
<text x="30.4" y="45.6">- 115MM (4.53 INCH) MIN.</text>
<text x="30.7" y="42.8">- 92MM (3.62 INCH) MIN.</text>
<text x="11.9" y="48.3">CRUDE OIL</text>
<text x="30.2" y="48.3">- 156MM (6.15 INCH) MIN.</text>
</g>
<g font-size="2">
<text x="22.8" y="3">8</text>
<text x="54.2" y="3">7</text>
<text x="85.6" y="3">6</text>
<text x="117.1" y="3">5</text>
<text x="148.5" y="3">4</text>
<text x="180" y="3">3</text>
<text x="211.4" y="3">2</text>
<text x="242.8" y="3">1</text>
<text x="6.2" y="16.3">H</text>
<text x="259.1" y="16.3">H</text>
<text x="6.1" y="38.6">G</text>
<text x="259.1" y="38.6">G</text>
<text x="6.3" y="60.8">F</text>
<text x="184.2" y="61.3">12</text>
<text x="188.8" y="61.3">FOR MORE HELP JOIN:</text>
<text x="259.2" y="60.8">F</text>
<text x="184" y="70.1">11.</text>
<text x="188.8" y="66">AND ASK A LOT OF QUESTIONS THERE.</text>
<text x="189.1" y="70.2">MUST BE REAMED WITH REAMERS IN PL ELSE USE ALTERNATE DOM</text>
<text x="184.2" y="75.9">10.</text>
<text x="189.1" y="72.6">STEEL TUBING IN PL.</text>
<text x="189.3" y="76.1">SEE PARTS LIST FILE GRVOFSR2_PL.xls or GRVOFSR2_PL.pdf</text>
<text x="6.2" y="83.1">E</text>
<text x="185.4" y="80.7">9.</text>
<text x="189.2" y="80.9">OTHER LENGTHS OF THIS DESIGN FOR A LONGER OR SHORTER</text>
<text x="189.2" y="83.2">REACTOR FOR EITHER HORIZONTAL OR VERTICAL OPERATION CAN</text>
<text x="259.2" y="83.1">E</text>
<text x="189.2" y="85.6">BE ACCOMPLISHED BY CHOOSING OTHER PIPE LENGTHS WHILE</text>
<text x="189.2" y="88">KEEPING THE INNER PIPE 5 INCHES LONGER THAN THE OUTER PIPE.</text>
<text x="185.4" y="91.9">8.</text>
<text x="189.3" y="92.2">MAKE FROM NON-MAGNETIC MATERIAL, MAKE UPPER LOOP</text>
<text x="189.3" y="94.6">SMALL ENOUGH THAT THE ROD CAN NOT FALL THROUGH IT NOR</text>
<text x="68.7" y="101.2">SEE NOTE 7</text>
<text x="189.3" y="97">BIND AGAINST THE SIDE OF IT. SHAPE THE BOTTOM LOOP SO AS</text>
<text x="189.3" y="99.3">TO HAVE MINIMUM OBSTRUCTION OF VIEW THROUGH LOWER</text>
<text x="189.3" y="101.7">SIGHT PLUG. A REAR ROD STOP MIGHT BE NEEDED BUT I DIDN’T</text>
<text x="6.2" y="105.3">D</text>
<text x="68.7" y="106.5">SEE NOTE 7</text>
<text x="189.3" y="104.1">DRAW IT BECAUSE I DON’T KNOW THE BEST SHAPE.</text>
<text x="259.1" y="105.3">D</text>
<text x="185.5" y="108.4">7.</text>
<text x="189.3" y="108.5">FILE BUTTED SURFACES FLAT. USE WASHERS ONLY IF NEEDED FOR</text>
<text x="189.3" y="110.9">SPACING AND USE ITEM 12 OR ITS ALTERNATE PARTS.</text>
<text x="185.5" y="114.4">6.</text>
<text x="189.3" y="114.5">TOP AND BOTTOM ROD STOPS MAY BE NEEDED BUT ARE NOT</text>
<text x="189.3" y="116.9">SHOWN. DETAIL -11 IS JUST 1 POSSIBLE SHAPE.</text>
<text x="68.7" y="120.2">SEE NOTE 11</text>
<text x="185.5" y="120.7">5.</text>
<text x="189.3" y="120.8">START LONGER THAN SHOWN AND TRY VARIOUS DIAMETERS OF</text>
<text x="189.3" y="123.2">ROD. SOME PEOPLE GOT BETTER RESULTS WITH THE REAR</text>
<text x="189.3" y="125.6">ROUNDED SIMILAR THE FRONT. THE MAGNETIC SIGNATURE THAT</text>
<text x="6.2" y="127.6">C</text>
<text x="68.7" y="127.9">SEE NOTE 11</text>
<text x="185.5" y="131.7">4.</text>
<text x="189.3" y="131.8">DEMAGNETIZE STEEL PARTS BEFORE ASSEMBLY IF A COMPASS</text>
<text x="189.3" y="127.9">DEVELOPS WILL INDICATE THE OPTIMUM ROD LENGTH.</text>
<text x="259.1" y="127.6">C</text>
<text x="189.3" y="134.1">SHOWS THEY HAVE NOTICEABLE REMNANT MAGNETIC FIELDS.</text>
<text x="189.3" y="136.5">HEAT TO A DULL RED IN THE DARK. A MAP GAS FLAME TORCH</text>
<text x="185.5" y="142.4">3.</text>
<text x="189.3" y="138.9">WORKS WELL.</text>
<text x="189.3" y="142.6">DO NOT USE TEFLON TAPE BECAUSE PIPES AND FITTINGS NEED</text>
<text x="6.2" y="149.8">B</text>
<text x="189.3" y="144.9">A GOOD ELECTRICAL CONNECTION TO EACH OTHER. RETIGHTEN</text>
<text x="189.3" y="147.3">3/8 INCH PIPE MATING FITTINGS WHEN REACTOR IS HOT.</text>
<text x="259.2" y="149.8">B</text>
<text x="185.5" y="150.8">2.</text>
<text x="189.4" y="150.8">VALVES, BUBBLER OR CARBURETORS ARE NOT SHOWN.</text>
<text x="189.4" y="153.2">INSTALL PER YOUR OWN PREFERENCE.</text>
<text x="175.8" y="158">NOTES: 1.</text>
<text x="196.7" y="165.5">DESIGN:</text>
<text x="6.2" y="172">A</text>
<text x="217.3" y="171.1">GEET REACTOR, VERTICAL ORIENTATION,</text>
<text x="224.2" y="173.8">FOR SCIENTIFIC RESEARCH</text>
<text x="259.2" y="172">A</text>
<text x="22.8" y="182.5">8</text>
<text x="54.2" y="182.5">7</text>
<text x="85.6" y="182.5">6</text>
<text x="117.1" y="182.5">5</text>
<text x="148.5" y="182.5">4</text>
<text x="180" y="182.5">3</text>
<text x="211.4" y="182.5">2</text>
<text x="242.8" y="182.5">1</text>
</g>
<text font-size="2" fill="#00f" x="188.8" y="63.7">http://tech.groups.yahoo.com/group/VortexHeatExchanger/</text>
<g font-size="2" fill="#f00">
<text x="189.1" y="158.1">FOR RESEARCH ONLY, ACQUIRE LICENSE FROM GEET FOR</text>
<text x="189.1" y="160.5">COMMERCIAL APPLICATIONS.</text>
</g>
<g font-size="1.5">
<text x="225.7" y="4.9">REVISIONS</text>
<text x="201" y="7.6">ZONE</text>
<text x="206.2" y="7.6">REV</text>
<text x="219.4" y="7.6">DESCRIPTION</text>
<text x="241.8" y="7.6">DATE</text>
<text x="249.6" y="7.6">APPROVED</text>
<text x="196.6" y="176.7">DRAFT</text>
<text x="202.9" y="177.1">NARESH VASANT</text>
<text x="217.4" y="176.4">SIZE</text>
<text x="218.8" y="178.4">-</text>
<text x="223.8" y="176.4">FSCM NO</text>
<text x="239.1" y="178.4">GRVOFSR2</text>
<text x="240" y="176.4">DWG NO</text>
<text x="254.8" y="176.4">REV</text>
<text x="256.1" y="178.4">-</text>
<text x="196.3" y="180.1">DATE:</text>
<text x="203.3" y="180.1">JAN 17 2010</text>
<text x="216.6" y="180.6">SCALE</text>
<text x="223.5" y="180.6">NONE</text>
<text x="250.3" y="180.6">1 OF 1</text>
</g>
<text font-size="1.1" x="241.4" y="180.4">SHEET</text>
</svg>
